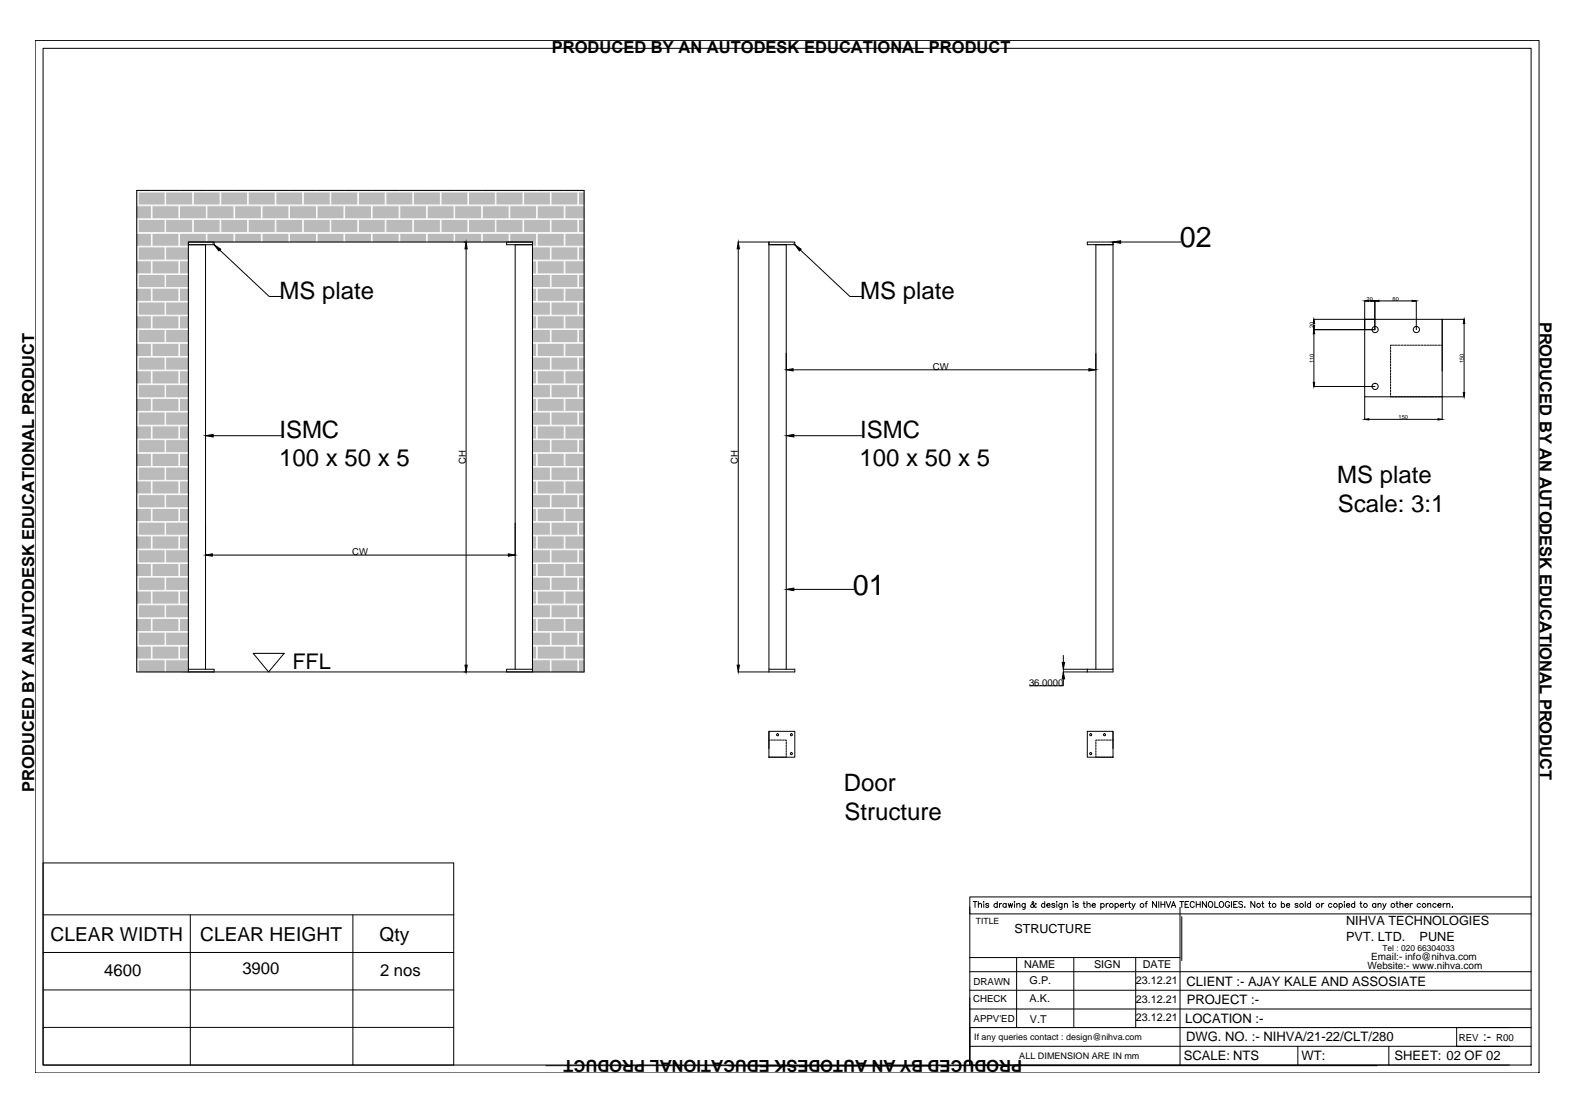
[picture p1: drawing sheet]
<svg xmlns="http://www.w3.org/2000/svg" width="420mm" height="297mm" viewBox="0 0 420 297" stroke-linecap="round" stroke-linejoin="round" font-family="sans-serif">
<!-- layer: 0 -->
<g fill="#bababa" stroke="#bababa" stroke-width=".27">
<path d="M36.5 50.8v13.7h119.2zM36.5 50.8h119.2v13.7z"/>
<path d="M142 64.5v.7h13.7zM142 64.5h13.7v.7z"/>
<path d="M142 65.2v113.2h13.7zM142 65.2h13.7v113.2z"/>
<path d="M36.5 64.5v113.9h13.7zM36.5 64.5h13.7v113.9z"/>
<path d="M142 178.4v.8h13.7zM142 178.4h13.7v.8z"/>
<path d="M36.5 178.4v.8h13.7zM36.5 178.4h13.7v.8z"/>
</g>
<g fill="none" stroke="#fafafa" stroke-width=".27">
<path d="M36.5 51.2h.2v3.5h-.2M36.5 54.9h3.9v3.4h-3.9M36.5 58.5h.2v3.5h-.2M36.8 51.2h7.2v3.5h-7.2zM36.8 58.5h7.2v3.5h-7.2zM40.4 50.8v.2h-3.9M40.5 54.9h7.2v3.4h-7.2zM40.5 50.8v.2h7.2v-.2M44.2 51.2h7.2v3.5h-7.2zM44.2 58.5h7.2v3.5h-7.2zM47.9 54.9h7.1v3.4h-7.1zM47.9 50.8v.2h7.1v-.2"/>
<path d="M51.5 51.2h7.2v3.5h-7.2zM51.5 58.5h7.2v3.5h-7.2zM55.2 54.9h7.2v3.4h-7.2zM55.2 50.8v.2h7.2v-.2M58.9 51.2h7.1v3.5h-7.1zM58.9 58.5h7.1v3.5h-7.1zM62.5 54.9h7.2v3.4h-7.2zM62.5 50.8v.2h7.2v-.2M66.2 51.2h7.2v3.5h-7.2zM66.2 58.5h7.2v3.5h-7.2zM69.9 54.9h7.1v3.4h-7.1zM69.9 50.8v.2h7.1v-.2"/>
<path d="M73.5 51.2h7.2v3.5h-7.2zM73.5 58.5h7.2v3.5h-7.2zM77.2 54.9h7.2v3.4h-7.2zM77.2 50.8v.2h7.2v-.2M80.9 51.2h7.1v3.5h-7.1zM80.9 58.5h7.1v3.5h-7.1zM84.6 54.9h7.1v3.4h-7.1zM84.6 50.8v.2h7.1v-.2M88.2 51.2h7.2v3.5h-7.2zM88.2 58.5h7.2v3.5h-7.2zM91.9 54.9h7.1v3.4h-7.1zM91.9 50.8v.2h7.1v-.2"/>
<path d="M95.6 51.2h7.1v3.5h-7.1zM95.6 58.5h7.1v3.5h-7.1zM99.2 54.9h7.2v3.4h-7.2zM99.2 50.8v.2h7.2v-.2M102.9 51.2h7.1v3.5h-7.1zM102.9 58.5h7.1v3.5h-7.1zM106.6 54.9h7.1v3.4h-7.1zM106.6 50.8v.2h7.1v-.2M110.2 51.2h7.2v3.5h-7.2zM110.2 58.5h7.2v3.5h-7.2zM113.9 54.9h7.1v3.4h-7.1zM113.9 50.8v.2h7.1v-.2"/>
<path d="M117.6 51.2h7.1v3.5h-7.1zM117.6 58.5h7.1v3.5h-7.1zM121.2 54.9h7.2v3.4h-7.2zM121.2 50.8v.2h7.2v-.2M124.9 51.2h7.2v3.5h-7.2zM124.9 58.5h7.2v3.5h-7.2zM128.6 54.9h7.1v3.4h-7.1zM128.6 50.8v.2h7.1v-.2M132.2 51.2h7.2v3.5h-7.2zM132.2 58.5h7.2v3.5h-7.2zM135.9 54.9h7.2v3.4h-7.2zM135.9 50.8v.2h7.2v-.2"/>
<path d="M139.6 51.2h7.1v3.5h-7.1zM139.6 58.5h7.1v3.5h-7.1zM143.2 54.9h7.2v3.4h-7.2zM143.2 50.8v.2h7.2v-.2M146.9 51.2h7.2v3.5h-7.2zM146.9 58.5h7.2v3.5h-7.2zM150.6 50.8v.2h5.1M155.7 51.2h-1.5v3.5h1.5M155.7 54.9h-5.1v3.4h5.1M155.7 58.5h-1.5v3.5h1.5M36.5 62.2h3.9v3.5h-3.9M36.5 65.8h.2v3.6h-.2"/>
<path d="M36.5 69.5h3.9v3.5h-3.9M36.5 73.2h.2v3.5h-.2M36.5 76.8h3.9v3.6h-3.9M36.8 65.8h7.2v3.6h-7.2zM36.8 73.2h7.2v3.5h-7.2zM40.5 62.2h7.2v3.5h-7.2zM40.5 69.5h7.2v3.5h-7.2zM40.5 76.8h7.2v3.6h-7.2zM50.2 65.8h-6v3.6h6M50.2 69.5h-2.3v3.5h2.3M50.2 73.2h-6v3.5h6M50.2 76.8h-2.3v3.6h2.3"/>
<path d="M55 64.5v-2.3h-7.1v3.5h2.3M55.2 64.5v-2.3h7.2v2.3M62.5 64.5v-2.3h7.2v2.3M69.9 64.5v-2.3h7.1v2.3M77.2 64.5v-2.3h7.2v2.3M84.6 64.5v-2.3h7.1v2.3M91.9 64.5v-2.3h7.1v2.3M99.2 64.5v-2.3h7.2v2.3M106.6 64.5v-2.3h7.1v2.3M113.9 64.5v-2.3h7.1v2.3M121.2 64.5v-2.3h7.2v2.3M128.6 64.5v-2.3h7.1v2.3"/>
<path d="M135.9 64.5v-2.3h7.2v3.5h-1.1M142 65.8h4.7v3.6h-4.7M142 69.5h1.1v3.5h-1.1M142 73.2h4.7v3.5h-4.7M142 76.8h1.1v3.6h-1.1M143.2 62.2h7.2v3.5h-7.2zM143.2 69.5h7.2v3.5h-7.2zM143.2 76.8h7.2v3.6h-7.2zM146.9 65.8h7.2v3.6h-7.2zM146.9 73.2h7.2v3.5h-7.2zM155.7 62.2h-5.1v3.5h5.1M155.7 65.8h-1.5v3.6h1.5"/>
<path d="M155.7 69.5h-5.1v3.5h5.1M155.7 73.2h-1.5v3.5h1.5M155.7 76.8h-5.1v3.6h5.1M36.5 80.5h.2v3.5h-.2M36.5 84.2h3.9v3.5h-3.9M36.5 87.9h.2v3.5h-.2M36.5 91.5h3.9v3.6h-3.9M36.5 95.2h.2v3.5h-.2M36.5 98.9h3.9v3.5h-3.9M36.8 80.5h7.2v3.5h-7.2zM36.8 87.9h7.2v3.5h-7.2zM36.8 95.2h7.2v3.5h-7.2z"/>
<path d="M40.5 84.2h7.2v3.5h-7.2zM40.5 91.5h7.2v3.6h-7.2zM40.5 98.9h7.2v3.5h-7.2zM50.2 80.5h-6v3.5h6M50.2 84.2h-2.3v3.5h2.3M50.2 87.9h-6v3.5h6M50.2 91.5h-2.3v3.6h2.3M50.2 95.2h-6v3.5h6M50.2 98.9h-2.3v3.5h2.3M142 80.5h4.7v3.5h-4.7M142 84.2h1.1v3.5h-1.1M142 87.9h4.7v3.5h-4.7"/>
<path d="M142 91.5h1.1v3.6h-1.1M142 95.2h4.7v3.5h-4.7M142 98.9h1.1v3.5h-1.1M143.2 84.2h7.2v3.5h-7.2zM143.2 91.5h7.2v3.6h-7.2zM143.2 98.9h7.2v3.5h-7.2zM146.9 80.5h7.2v3.5h-7.2zM146.9 87.9h7.2v3.5h-7.2zM146.9 95.2h7.2v3.5h-7.2zM155.7 80.5h-1.5v3.5h1.5M155.7 84.2h-5.1v3.5h5.1M155.7 87.9h-1.5v3.5h1.5"/>
<path d="M155.7 91.5h-5.1v3.6h5.1M155.7 95.2h-1.5v3.5h1.5M155.7 98.9h-5.1v3.5h5.1M36.5 102.5h.2v3.6h-.2M36.5 106.2h3.9v3.5h-3.9M36.5 109.9h.2v3.5h-.2M36.5 113.6h3.9v3.5h-3.9M36.5 117.2h.2v3.5h-.2M36.8 102.5h7.2v3.6h-7.2zM36.8 109.9h7.2v3.5h-7.2zM36.8 117.2h7.2v3.5h-7.2zM40.5 106.2h7.2v3.5h-7.2z"/>
<path d="M40.5 113.6h7.2v3.5h-7.2zM50.2 102.5h-6v3.6h6M50.2 106.2h-2.3v3.5h2.3M50.2 109.9h-6v3.5h6M50.2 113.6h-2.3v3.5h2.3M50.2 117.2h-6v3.5h6M142 102.5h4.7v3.6h-4.7M142 106.2h1.1v3.5h-1.1M142 109.9h4.7v3.5h-4.7M142 113.6h1.1v3.5h-1.1M142 117.2h4.7v3.5h-4.7M143.2 106.2h7.2v3.5h-7.2z"/>
<path d="M143.2 113.6h7.2v3.5h-7.2zM146.9 102.5h7.2v3.6h-7.2zM146.9 109.9h7.2v3.5h-7.2zM146.9 117.2h7.2v3.5h-7.2zM155.7 102.5h-1.5v3.6h1.5M155.7 106.2h-5.1v3.5h5.1M155.7 109.9h-1.5v3.5h1.5M155.7 113.6h-5.1v3.5h5.1M155.7 117.2h-1.5v3.5h1.5M36.5 120.9h3.9v3.5h-3.9M36.5 124.6h.2v3.5h-.2M36.5 128.2h3.9v3.5h-3.9"/>
<path d="M36.5 131.9h.2v3.5h-.2M36.5 135.6h3.9v3.5h-3.9M36.5 139.2h.2v3.5h-.2M36.8 124.6h7.2v3.5h-7.2zM36.8 131.9h7.2v3.5h-7.2zM36.8 139.2h7.2v3.5h-7.2zM40.5 120.9h7.2v3.5h-7.2zM40.5 128.2h7.2v3.5h-7.2zM40.5 135.6h7.2v3.5h-7.2zM50.2 120.9h-2.3v3.5h2.3M50.2 124.6h-6v3.5h6M50.2 128.2h-2.3v3.5h2.3"/>
<path d="M50.2 131.9h-6v3.5h6M50.2 135.6h-2.3v3.5h2.3M50.2 139.2h-6v3.5h6M142 120.9h1.1v3.5h-1.1M142 124.6h4.7v3.5h-4.7M142 128.2h1.1v3.5h-1.1M142 131.9h4.7v3.5h-4.7M142 135.6h1.1v3.5h-1.1M142 139.2h4.7v3.5h-4.7M143.2 120.9h7.2v3.5h-7.2zM143.2 128.2h7.2v3.5h-7.2zM143.2 135.6h7.2v3.5h-7.2z"/>
<path d="M146.9 124.6h7.2v3.5h-7.2zM146.9 131.9h7.2v3.5h-7.2zM146.9 139.2h7.2v3.5h-7.2zM155.7 120.9h-5.1v3.5h5.1M155.7 124.6h-1.5v3.5h1.5M155.7 128.2h-5.1v3.5h5.1M155.7 131.9h-1.5v3.5h1.5M155.7 135.6h-5.1v3.5h5.1M155.7 139.2h-1.5v3.5h1.5M36.5 142.9h3.9v3.5h-3.9M36.5 146.6h.2v3.5h-.2M36.5 150.3h3.9v3.4h-3.9"/>
<path d="M36.5 153.9h.2v3.5h-.2M36.5 157.6h3.9v3.5h-3.9M36.8 146.6h7.2v3.5h-7.2zM36.8 153.9h7.2v3.5h-7.2zM40.5 142.9h7.2v3.5h-7.2zM40.5 150.3h7.2v3.4h-7.2zM40.5 157.6h7.2v3.5h-7.2zM50.2 142.9h-2.3v3.5h2.3M50.2 146.6h-6v3.5h6M50.2 150.3h-2.3v3.4h2.3M50.2 153.9h-6v3.5h6M50.2 157.6h-2.3v3.5h2.3"/>
<path d="M142 142.9h1.1v3.5h-1.1M142 146.6h4.7v3.5h-4.7M142 150.3h1.1v3.4h-1.1M142 153.9h4.7v3.5h-4.7M142 157.6h1.1v3.5h-1.1M143.2 142.9h7.2v3.5h-7.2zM143.2 150.3h7.2v3.4h-7.2zM143.2 157.6h7.2v3.5h-7.2zM146.9 146.6h7.2v3.5h-7.2zM146.9 153.9h7.2v3.5h-7.2zM155.7 142.9h-5.1v3.5h5.1M155.7 146.6h-1.5v3.5h1.5"/>
<path d="M155.7 150.3h-5.1v3.4h5.1M155.7 153.9h-1.5v3.5h1.5M155.7 157.6h-5.1v3.5h5.1M36.5 161.3h.2v3.4h-.2M36.5 164.9h3.9v3.5h-3.9M36.5 168.6h.2v3.5h-.2M36.5 172.3h3.9v3.4h-3.9M36.5 175.9h.2v3.3M36.8 161.3h7.2v3.4h-7.2zM36.8 168.6h7.2v3.5h-7.2zM36.8 179.2v-3.3h7.2v3.3M40.5 164.9h7.2v3.5h-7.2z"/>
<path d="M40.5 172.3h7.2v3.4h-7.2zM50.2 161.3h-6v3.4h6M50.2 164.9h-2.3v3.5h2.3M50.2 168.6h-6v3.5h6M50.2 172.3h-2.3v3.4h2.3M50.2 175.9h-6v3.3M142 161.3h4.7v3.4h-4.7M142 164.9h1.1v3.5h-1.1M142 168.6h4.7v3.5h-4.7M142 172.3h1.1v3.4h-1.1M142 175.9h4.7v3.3M143.2 164.9h7.2v3.5h-7.2z"/>
<path d="M143.2 172.3h7.2v3.4h-7.2zM146.9 161.3h7.2v3.4h-7.2zM146.9 168.6h7.2v3.5h-7.2zM146.9 179.2v-3.3h7.2v3.3M155.7 161.3h-1.5v3.4h1.5M155.7 164.9h-5.1v3.5h5.1M155.7 168.6h-1.5v3.5h1.5M155.7 172.3h-5.1v3.4h5.1M155.7 175.9h-1.5v3.3"/>
</g>
<g fill="none" stroke="#000" stroke-width=".27">
<path d="M9.4 10.8h400.9v275.3h-400.9zM11.5 12.9h396.7v271.1h-396.7zM36.5 50.8h119.2v128.4h-119.2zM50.2 64.5h6.9v.7h-6.9zM54.8 65.2v113.2M58.6 66.6l13.2 12.5h3.1M124.3 66.4v110.9M135.1 64.5h6.9v.7h-6.9zM137.3 65.2v113.2M196.8 64.5h8.2v113.9h6.9v.8h-15.1M196.8 66.4v110.9M205 64.5h6.9v.7h-6.9z"/>
<path d="M209.6 65.2v113.2M213.4 66.6l13.2 12.5h3.2M289.9 64.5h6.8v.7h-6.8zM292.2 65.2v113.2M296.7 64.5v113.9h-6.8M298.8 64.5h16M211.4 98.6h78.9M350.3 85.1h16.2M350.3 86.2v.6M350.3 89v13M363.8 85.1h20.7v20.7h-20.7zM363.8 80.2v7.7"/>
<path d="M364.9 80.2h.5M366.5 80.2v7.7h-16.2M367.6 80.2h8.9M370.7 92.6v.5M370.7 93.3v.5M370.7 94.1v.5M370.7 94.8v.5M370.7 95.6v.5M370.7 96.4v.5M370.7 97.1v.5M370.7 97.9v.5M370.7 98.7v.5"/>
<path d="M370.7 99.4v.5M371 92h-.3v.3M371.2 92h.5M372 92h.5M372.8 92h.5M373.5 92h.5M374.3 92h.5M375 92h.6M375.8 92h.5M376.6 92h.5M377.3 92h.5M377.6 80.2v7.7"/>
<path d="M378.1 92h.5M378.9 92h.5M379.6 92h.5M380.4 92h.5M381.1 92h.5M381.9 92h.5M382.7 92h.5M383.5 92h.5M384.2 92h.3M390.3 85.1h-5.8v13.8M390.3 86.2v18.5M56.8 116.2h18.3"/>
<path d="M211.6 116.2h18.2M350.3 103.1h16.3M363.8 105.8v6M364.9 111.8h18.5M370.7 105.6v.2h.3M370.7 100.2v.5M370.7 100.9v.5M370.7 101.7v.5M370.7 102.5v.5M370.7 103.3v.5M370.7 104v.5M370.7 104.8v.5"/>
<path d="M371.2 105.8h.5M372 105.8h.5M372.8 105.8h.5M373.5 105.8h.5M374.3 105.8h.5M375 105.8h.6M375.8 105.8h.5M376.6 105.8h.5M377.3 105.8h.5M378.1 105.8h.5M378.9 105.8h.5M379.6 105.8h.5"/>
<path d="M380.4 105.8h.5M381.1 105.8h.5M381.9 105.8h.5M382.7 105.8h.5M383.5 105.8h.5M384.2 105.8h6.1M384.5 105.8v6M56.6 148h78.9M211.6 157.2h16.1M50.2 179.2v-114.7h91.8v114.7M50.2 178.4h6.9v.8M67.5 174.2h8.2l-4.1 5z"/>
<path d="M142 178.4h-6.9v.8M205 178.4v.8M283.5 178.4h6.3M283.5 174.8v1.8M289.9 178.4v.8M296.7 178.4v.8h-13.2M205 195h6.9v6.9h-6.9zM205 195v4.6M205 197.3h.2M205.5 197.3h.5M206.3 197.3h.5M207 197.3h.5"/>
<path d="M207.8 197.3h.5M208.6 197.3h.5M209.4 197.3h.2v.3M209.6 197.8v.5M209.6 198.6v.5M209.6 199.4v.5M283.5 181v1.9h-9M289.9 195h6.8v6.9h-6.8zM292.2 197.8v.5M292.2 198.6v.5M292.2 199.4v.5M292.4 197.3h-.2v.3"/>
<path d="M292.7 197.3h.5M293.4 197.3h.5M294.2 197.3h.5M295 197.3h.5M295.7 197.3h.5M296.5 197.3h.2M296.7 195v4.6M205 201.9h.2M205.5 201.9h.5M206.3 201.9h.5M207 201.9h.5M207.8 201.9h.5"/>
<path d="M208.6 201.9h.5M209.6 201.6v.3h-.2M209.6 200.1v.5M209.6 200.9v.5M292.2 201.6v.3h.2M292.2 200.1v.5M292.2 200.9v.5M292.7 201.9h.5M293.4 201.9h.5M294.2 201.9h.5M295 201.9h.5M295.7 201.9h.5"/>
<path d="M296.5 201.9h.2M11.5 230.1h109.5v53.9h-109.5zM408.2 239.2h-149.7v4.5h149.7M11.5 243.9h109.5M11.5 254h109.5M50.7 243.9v40.1M94.1 243.9v40.1M258.5 259.1h149.7M258.5 241.9v42.1M258.5 255.3h56.1M259.4 240.4h1.1M259.9 240.4v1.5"/>
<path d="M260.8 241.2l.4-.3 .4 .1 .1 .9M260.8 240.4v1.5M262.3 240.4v.2zM262.3 241v.9M263.6 241.1l-.3-.2-.4 .1v.3l.6 .2 .1 .2-.3 .2-.5-.2M265.9 241.1a.5 .5 0 0 0-.8 0 .5 .5 0 0 0 0 .7 .5 .5 0 0 0 .8-.1M265.9 240.4v1.5M266.5 240.9v1M267.1 240.9l-.4 .1-.2 .4M268.2 241.1a.5 .5 0 0 0-.7 0 .5 .5 0 0 0 0 .7 .5 .5 0 0 0 .7-.1M268.2 240.9v1M268.8 240.9l.3 1 .3-1 .3 1 .3-1"/>
<path d="M270.5 240.4v.2zM270.5 241v.9M271 255.3v18.7M271.1 241.2l.4-.3 .3 .1 .1 .9M271.1 240.9v1M273.3 240.9l-.1 1.4-.6 .1M273.3 241.1a.5 .5 0 0 0-.7 0 .5 .5 0 0 0 0 .7 .5 .5 0 0 0 .7-.1M276.3 241.1l-.1-.2a1.56 1.56 0 0 1-1.1 1l-.3-.4 .8-.7-.2-.4-.3 .2 .1 .4 .5 .7 .3 .2 .3-.1M278.5 241.1a.5 .5 0 0 0-.7 0 .5 .5 0 0 0 0 .7 .5 .5 0 0 0 .7-.1M278.5 240.4v1.5M279.1 241.4h.9a.5 .5 0 0 0-.6-.5 .5 .5 0 0 0-.4 .6 .5 .5 0 0 0 .5 .4l.5-.2M281.2 241.1l-.3-.2-.4 .1v.3l.6 .2 .1 .2-.3 .2-.5-.2"/>
<path d="M281.7 240.4v.2zM281.7 241v.9M283.1 240.9v1.4l-.6 .1M283.1 241.1a.5 .5 0 0 0-.7 0 .5 .5 0 0 0 0 .7 .5 .5 0 0 0 .7-.1M283.8 241.2l.3-.3 .4 .1 .1 .9M283.8 240.9v1M286.1 240.4v.2zM286.1 241v.9M286.3 255.3v18.7M287.5 241.1l-.3-.2-.5 .1v.3l.7 .2 .1 .2-.3 .2-.6-.2M288.8 240.9h.5M289 240.4v1.3l.4 .2"/>
<path d="M289.8 241.2l.4-.3 .3 .1 .1 .9M289.8 240.4v1.5M291.1 241.4h.9a.5 .5 0 0 0-.5-.5 .5 .5 0 0 0-.5 .6 .5 .5 0 0 0 .5 .4l.5-.2M293.5 241.1a.52 .52 0 0 1 .7 0 .52 .52 0 0 1 0 .7 .52 .52 0 0 1-.7-.1M293.5 240.9v1.6M294.9 240.9v1M295.5 240.9l-.4 .1-.2 .4M297.3 241.1a.5 .5 0 0 1 .7 0 .5 .5 0 0 1 0 .7 .5 .5 0 0 1-.7-.1M297.3 240.9v1.6M298.6 241.4h.9a.5 .5 0 0 0-.5-.5 .5 .5 0 0 0-.5 .6 .5 .5 0 0 0 .5 .4l.5-.2M300 240.9v1M300.6 240.9l-.4 .1-.2 .4"/>
<path d="M300.9 240.9h.5M301.1 240.4v1.3l.4 .2M301.8 240.9l.4 1 .5-1M302.2 241.9l-.5 .6M302.8 255.3v18.7M305.3 240.9h.5M305.9 240.4l-.3 .1-.1 1.4M308.3 240.4v1.5l-1-1.5v1.5M308.9 240.4v1.5M309.5 240.4v1.5M309.5 241.1h1M310.5 240.4v1.5"/>
<path d="M310.9 240.4l.6 1.5 .6-1.5M312.3 241.9l.6-1.5 .6 1.5M312.5 241.4h.7M314.6 240.4h1M314.6 241.9v42.1M315.1 240.4v1.5M315.1 244.4v11.7M315.9 241.1h.6M316.9 240.4h-1v1.5h1M318.4 240.8a.56 .56 0 0 0-.6-.4 .56 .56 0 0 0-.5 .6v.4a.56 .56 0 0 0 .5 .6 .56 .56 0 0 0 .6-.4M318.9 241.1h1.1M318.9 240.4v1.5"/>
<path d="M320 240.4v1.5M321.6 240.4v1.5l-1-1.5v1.5M322.4 240.5l.2-.1a.75 .75 0 0 1 .7 .8 .75 .75 0 0 1-.9 .7l-.3-.5zM323.9 240.4v1.5h.9M325.2 240.6l.1-.1a.71 .71 0 0 1 1 .7 .71 .71 0 0 1-1.1 .5zM327.8 240.8a.59 .59 0 0 0-.7-.4 .59 .59 0 0 0-.4 .6v.4a.57 .57 0 0 0 .5 .6 .57 .57 0 0 0 .6-.6h-.4M328.3 240.4v1.5M328.9 241.1h.6M329.9 240.4h-1v1.5h1M331.3 240.6l-.4-.2-.6 .2 .1 .4 .7 .3 .2 .2-.4 .4-.6-.2M331.9 241.8h.1M334.5 240.4v1.5l-1-1.5v1.5"/>
<path d="M336.4 240.9h.5M336.6 240.4v1.3l.4 .2M338.2 240.9h.6M338.4 240.4v1.3l.4 .2M341.6 241.1a.5 .5 0 0 1 .7 0 .5 .5 0 0 1 0 .7 .5 .5 0 0 1-.7-.1M341.6 240.4v1.5M343 241.4h.8a.5 .5 0 0 0-.5-.5 .5 .5 0 0 0-.5 .6 .5 .5 0 0 0 .5 .4l.5-.2M346 241.1l-.2-.2-.5 .1v.3l.5 .1 .2 .3-.2 .2-.6-.2M348 240.4v1.5M349.4 241.1a.5 .5 0 0 0-.7 0 .5 .5 0 0 0 0 .7 .5 .5 0 0 0 .7-.1M349.4 240.4v1.5M352.4 240.9v1"/>
<path d="M352.9 240.9l-.3 .1-.2 .4M355.1 241.1a.5 .5 0 0 0-.8 0 .5 .5 0 0 0 0 .7 .5 .5 0 0 0 .8-.1M357 241.1a.5 .5 0 0 1 .7 0 .5 .5 0 0 1 0 .7 .5 .5 0 0 1-.7-.1M357 240.9v1.6M358.4 240.4v.2zM358.4 241v.9M359 241.4h.8a.5 .5 0 0 0-.5-.5 .5 .5 0 0 0-.5 .6 .5 .5 0 0 0 .5 .4l.5-.2M361.2 241.1a.5 .5 0 0 0-.8 0 .5 .5 0 0 0 0 .7 .5 .5 0 0 0 .8-.1M361.2 240.4v1.5M362.6 240.9h.5M362.8 240.4v1.3l.3 .2M366.8 241.1a.5 .5 0 0 0-.7 0 .5 .5 0 0 0 0 .7 .5 .5 0 0 0 .7-.1"/>
<path d="M366.8 240.9v1M367.4 241.2l.4-.3 .3 .1 .1 .9M367.4 240.9v1M368.7 240.9l.4 1 .4-1M369.1 241.9l-.5 .6M372.2 240.9h.5M372.4 240.4l.1 1.5h.3M373.2 241.2l.4-.3 .4 .1v.9M373.2 240.4v1.5M374.6 241.4h.9a.5 .5 0 0 0-.6-.5 .5 .5 0 0 0-.4 .5 .5 .5 0 0 0 .4 .5l.6-.2M376 240.9v1M376.6 240.9l-.4 .1-.2 .4"/>
<path d="M378.7 241.1a.5 .5 0 0 0-.7 0 .5 .5 0 0 0 0 .7 .5 .5 0 0 0 .7-.1M380.6 241.2l.4-.3 .4 .1v.9M380.6 240.9v1M382.9 241.1a.5 .5 0 0 0-.8 0 .5 .5 0 0 0 0 .7 .5 .5 0 0 0 .8-.1M383.3 241.4h.9v-.2a.49 .49 0 0 0-.7-.1 .49 .49 0 0 0 0 .7 .49 .49 0 0 0 .7-.1M384.7 240.9v1M385.3 240.9l-.3 .1-.3 .4M385.7 241.2l.4-.3 .3 .1 .1 .9M385.7 240.9v1M387.1 241.9h.2zM11.5 264h109.5M11.5 274h109.5"/>
<path d="M258.5 266v18M258.5 274h143.9M258.5 269h149.7M258.5 264h149.7M258.5 279h143.9M346 279v5M370.3 279v5M408.2 274h-19.9v5h19.9M145.5 284.2h221.7M194.1 284.2h54.2h-53.8M258.5 284h143.9"/>
<circle cx="366.6" cy="87.9" r=".83"/>
<circle cx="377.6" cy="87.9" r=".83"/>
<circle cx="366.6" cy="103" r=".83"/>
<circle cx="207.3" cy="195.9" r=".28"/>
<circle cx="211" cy="195.9" r=".28"/>
<circle cx="290.8" cy="195.9" r=".28"/>
<circle cx="294.5" cy="195.9" r=".28"/>
<circle cx="211" cy="200.9" r=".28"/>
<circle cx="290.8" cy="200.9" r=".28"/>
<circle cx="296.3" cy="241.4" r=".52"/>
<circle cx="304.4" cy="241.4" r=".53"/>
<circle cx="335.5" cy="241.4" r=".52"/>
<circle cx="339.7" cy="241.4" r=".52"/>
<circle cx="347" cy="241.4" r=".53"/>
<circle cx="351.4" cy="241.4" r=".52"/>
<circle cx="356" cy="241.4" r=".52"/>
<circle cx="364" cy="241.4" r=".52"/>
<circle cx="371.3" cy="241.4" r=".53"/>
<circle cx="379.6" cy="241.4" r=".52"/>
</g>
<g fill="#000" stroke="#000" stroke-width=".27">
<path d="M57.1 65.2l1.7 1.2-.5 .5zM124.3 64.5l.3 1.9h-.6zM196.8 64.5l.3 1.9h-.6zM211.9 65.2l1.7 1.2-.5 .5zM296.7 64.5l2.1-.3v.7zM209.6 98.6l1.8-.3v.6zM290.3 98.3l1.9 .3-1.9 .3zM350.3 87.9l.2 1.1h-.4zM350.1 86.8h.4l-.2 1.1zM350.3 85.1l.2 1.1h-.4zM363.8 80.2l1.1-.1v.3zM365.4 80.1l1.1 .1-1.1 .2z"/>
<path d="M366.5 80.2l1.1-.1v.3zM376.5 80.1l1.1 .1-1.1 .2zM390.3 85.1l.2 1.1h-.4zM54.8 116.2l2-.4v.7zM209.6 116.2l2-.4v.7zM350.1 102h.4l-.2 1.1zM363.8 111.8l1.1-.2v.4zM383.4 111.6l1.1 .2-1.1 .2zM390.1 104.7h.4l-.2 1.1zM54.8 148l1.8-.3v.6zM135.5 147.7l1.8 .3-1.8 .3zM209.6 157.2l2-.4v.7z"/>
<path d="M124 177.3h.6l-.3 1.9zM196.5 177.3h.6l-.3 1.9zM283.2 176.6h.6l-.3 1.8zM283.5 179.2l.3 1.8h-.6z"/>
</g>
<g font-size="7.7">
<text x="314.5" y="65.9">02</text>
<text x="227.4" y="158.6">01</text>
</g>
<g font-size="6.4">
<text x="74.5" y="79.6">MS plate</text>
<text x="229.3" y="79.6">MS plate</text>
<text x="74.5" y="116.7">ISMC</text>
<text x="229.3" y="116.7">ISMC</text>
<text x="74.4" y="124.3">100 x 50 x 5</text>
<text x="229.2" y="124.3">100 x 50 x 5</text>
<text x="356.5" y="128.7">MS plate</text>
<text x="356.7" y="136.5">Scale: 3:1</text>
<text x="224.9" y="210.9">Door</text>
<text x="225.1" y="218.7">Structure</text>
</g>
<text font-size="5.8" x="77.9" y="178.3">FFL</text>
<g font-size="5.1">
<text x="13.5" y="250.9">CLEAR WIDTH</text>
<text x="53.4" y="250.9">CLEAR HEIGHT</text>
<text x="101.1" y="250.9">Qty</text>
</g>
<g font-size="4.4">
<text x="147.1" y="14.2">PRODUCED BY AN AUTODESK EDUCATIONAL PRODUCT</text>
<text x="410.5" y="85.7" transform="rotate(90 410.5 85.7)">PRODUCED BY AN AUTODESK EDUCATIONAL PRODUCT</text>
<text x="9.1" y="211.1" transform="rotate(-90 9.1 211.1)">PRODUCED BY AN AUTODESK EDUCATIONAL PRODUCT</text>
<text x="27.8" y="260.4">4600</text>
<text x="64.6" y="259.8">3900</text>
<text x="101.3" y="260.4">2 nos</text>
<text x="272.5" y="282.6" transform="rotate(-180 272.5 282.6)">PRODUCED BY AN AUTODESK EDUCATIONAL PRODUCT</text>
</g>
<g font-size="3.5">
<text x="316.3" y="262.8">CLIENT :- AJAY KALE AND ASSOSIATE</text>
<text x="316.4" y="267.8">PROJECT :-</text>
<text x="316" y="272.7">LOCATION :-</text>
<text x="316.2" y="277.7">DWG. NO. :- NIHVA/21-22/CLT/280</text>
<text x="395.4" y="277.6">:-</text>
<text x="315.6" y="282.7">SCALE: NTS</text>
<text x="347" y="282.6">WT:</text>
<text x="371.8" y="282.7">SHEET: 02 OF 02</text>
</g>
<g font-size="3.4">
<text x="358.9" y="246.8">NIHVA TECHNOLOGIES</text>
<text x="358.9" y="250.8">PVT. LTD.</text>
<text x="378.4" y="250.8">PUNE</text>
</g>
<text font-size="3.3" x="270.4" y="248.8">STRUCTURE</text>
<g font-size="2.9">
<text x="273" y="258.1">NAME</text>
<text x="274.5" y="262.3">G.P.</text>
<text x="291.7" y="258.1">SIGN</text>
<text x="302.8" y="262.4">23.12.21</text>
<text x="304.6" y="258.1">DATE</text>
<text x="274.5" y="267.3">A.K.</text>
<text x="302.8" y="267.3">23.12.21</text>
<text x="274.5" y="272.8">V.T</text>
<text x="302.8" y="272.3">23.12.21</text>
</g>
<g font-size="2.7">
<text x="365.6" y="256">Email:- info@nihva.com</text>
<text x="364.5" y="258.4">Website:- www.nihva.com</text>
</g>
<g font-size="2.6">
<text x="259.6" y="262.7">DRAWN</text>
<text x="259.4" y="267.1">CHECK</text>
<text x="259.6" y="272.6">APPV'ED</text>
<text x="388.9" y="277.6">REV</text>
<text x="398.8" y="277.6">R00</text>
</g>
<g font-size="2.5">
<text x="248.7" y="98.6">CW</text>
<text x="124.2" y="123.7" transform="rotate(-90 124.2 123.7)">CH</text>
<text x="196.7" y="123.7" transform="rotate(-90 196.7 123.7)">CH</text>
<text x="93.9" y="147.9">CW</text>
<text x="274.3" y="182.8">36.0000</text>
</g>
<g font-size="2.4">
<text x="259.7" y="277.3">If any queries contact : design@nihva.com</text>
<text x="271.8" y="282.3">ALL DIMENSION ARE IN mm</text>
</g>
<text font-size="2.3" x="260.2" y="246.3">TITLE</text>
<text font-size="2.2" x="368.6" y="253.6">Tel : 020 66304033</text>
<g font-size="1.5">
<text x="364.3" y="80.2">20</text>
<text x="371.2" y="80.2">80</text>
<text x="350.3" y="87.4" transform="rotate(-90 350.3 87.4)">20</text>
<text x="350.3" y="96.8" transform="rotate(-90 350.3 96.8)">110</text>
<text x="390.3" y="96.8" transform="rotate(-90 390.3 96.8)">150</text>
<text x="372.8" y="111.8">150</text>
</g>
</svg>
